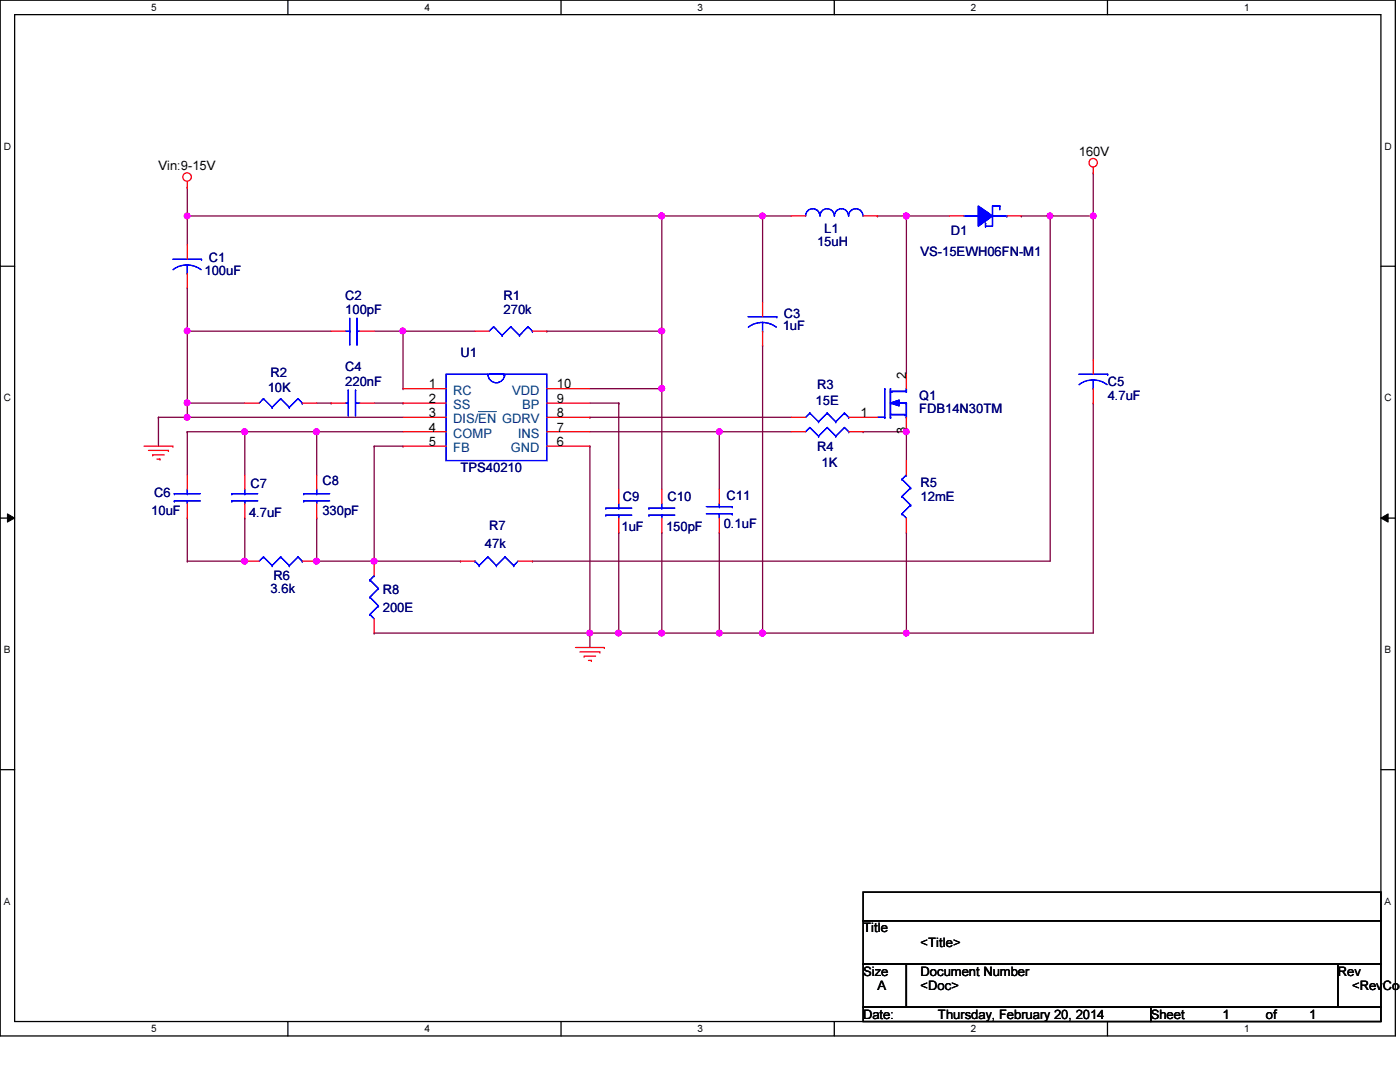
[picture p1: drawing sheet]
<svg xmlns="http://www.w3.org/2000/svg" width="279mm" height="216mm" viewBox="0 0 279 216" stroke-linecap="round" stroke-linejoin="round" font-family="sans-serif">
<path d="M0 0h278.5v206.7h-278.5zM2.9 2.9h272.7v200.9h-272.7z" fill="none" stroke="#000" stroke-width=".25"/>
<g fill="#fff">
<path d="M30.2 .3h1.1v2.3h-1.1z"/>
<path d="M30.2 204.1h1.1v2.3h-1.1z"/>
</g>
<path d="M57.4 0v2.9M57.4 203.8v2.9" fill="none" stroke="#000" stroke-width=".25"/>
<g fill="#fff">
<path d="M84.7 .3h1.1v2.3h-1.1z"/>
<path d="M84.7 204.1h1.1v2.3h-1.1z"/>
</g>
<path d="M112 0v2.9M112 203.8v2.9" fill="none" stroke="#000" stroke-width=".25"/>
<g fill="#fff">
<path d="M139.2 .3h1.1v2.3h-1.1z"/>
<path d="M139.2 204.1h1.1v2.3h-1.1z"/>
</g>
<path d="M166.5 0v2.9M166.5 203.8v2.9" fill="none" stroke="#000" stroke-width=".25"/>
<g fill="#fff">
<path d="M193.8 .3h1.1v2.3h-1.1z"/>
<path d="M193.8 204.1h1.1v2.3h-1.1z"/>
</g>
<path d="M221 0v2.9M221 203.8v2.9" fill="none" stroke="#000" stroke-width=".25"/>
<g fill="#fff">
<path d="M248.3 .3h1.1v2.3h-1.1z"/>
<path d="M248.3 204.1h1.1v2.3h-1.1z"/>
<path d="M.8 28h1.4v2.3h-1.4z"/>
<path d="M276.3 28h1.4v2.3h-1.4z"/>
<path d="M.8 78.2h1.4v2.3h-1.4z"/>
<path d="M276.3 78.2h1.4v2.3h-1.4z"/>
</g>
<path d="M0 53.1h2.9M275.6 53.1h2.9" fill="none" stroke="#000" stroke-width=".25"/>
<g fill="#fff">
<path d="M.8 128.5h1.3v2.2h-1.3z"/>
<path d="M276.3 128.5h1.3v2.2h-1.3z"/>
</g>
<path d="M0 103.4h2.9M275.6 103.4h2.9" fill="none" stroke="#000" stroke-width=".25"/>
<path d="M1.5 102.5l1.4 .9-1.4 .8zM275.6 103.4l1.4-.9v1.7z" fill="#000"/>
<path d="M1.5 102.5l1.4 .9-1.4 .8zM275.6 103.4l1.4-.9v1.7z" fill="none" stroke="#000" stroke-width=".2"/>
<g fill="#fff">
<path d="M.8 178.7h1.3v2.2h-1.3z"/>
<path d="M276.3 178.7h1.3v2.2h-1.3z"/>
</g>
<path d="M0 153.6h2.9M275.6 153.6h2.9" fill="none" stroke="#000" stroke-width=".25"/>
<path d="M117.7 77.6h14.4M132.1 77.6h.1M123.5 126.3h.1M123.5 126.3h8.6" fill="none" stroke="#800040" stroke-width=".25"/>
<circle cx="132.1" cy="77.5" r=".56" fill="#f0f"/>
<circle cx="132.1" cy="77.5" r=".56" fill="none" stroke="#f0f" stroke-width=".25"/>
<path d="M132.1 66.1h.1M132.1 66.1v11.5" fill="none" stroke="#800040" stroke-width=".25"/>
<circle cx="132.1" cy="66.1" r=".56" fill="#f0f"/>
<circle cx="132.1" cy="66.1" r=".56" fill="none" stroke="#f0f" stroke-width=".25"/>
<path d="M143.6 126.3h.1M143.6 126.3h8.6" fill="none" stroke="#800040" stroke-width=".25"/>
<circle cx="152.1" cy="126.3" r=".56" fill="#f0f"/>
<circle cx="152.1" cy="126.3" r=".56" fill="none" stroke="#f0f" stroke-width=".25"/>
<circle cx="143.5" cy="126.3" r=".56" fill="#f0f"/>
<circle cx="143.5" cy="126.3" r=".56" fill="none" stroke="#f0f" stroke-width=".25"/>
<path d="M132.1 126.3h11.5M143.6 126.3h.1" fill="none" stroke="#800040" stroke-width=".25"/>
<circle cx="132.1" cy="126.3" r=".56" fill="#f0f"/>
<circle cx="132.1" cy="126.3" r=".56" fill="none" stroke="#f0f" stroke-width=".25"/>
<path d="M63.2 112h11.5M74.7 112h.1" fill="none" stroke="#800040" stroke-width=".25"/>
<circle cx="63.2" cy="112" r=".56" fill="#f0f"/>
<circle cx="63.2" cy="112" r=".56" fill="none" stroke="#f0f" stroke-width=".25"/>
<path d="M48.9 86.1h.1M48.9 86.1h14.3M48.9 103.4h.1M48.9 103.4v8.6" fill="none" stroke="#800040" stroke-width=".25"/>
<circle cx="48.8" cy="86.1" r=".56" fill="#f0f"/>
<circle cx="48.8" cy="86.1" r=".56" fill="none" stroke="#f0f" stroke-width=".25"/>
<path d="M152.2 43.1h.1M152.2 43.1h5.7M37.4 83.3h.1M37.4 83.3h43" fill="none" stroke="#800040" stroke-width=".25"/>
<circle cx="37.3" cy="83.3" r=".56" fill="#f0f"/>
<circle cx="37.3" cy="83.3" r=".56" fill="none" stroke="#f0f" stroke-width=".25"/>
<path d="M152.2 68.9h.1M152.2 68.9v57.4" fill="none" stroke="#800040" stroke-width=".25"/>
<circle cx="152.1" cy="126.3" r=".56" fill="#f0f"/>
<circle cx="152.1" cy="126.3" r=".56" fill="none" stroke="#f0f" stroke-width=".25"/>
<path d="M172.3 86.1h.1M172.3 86.1h8.6" fill="none" stroke="#800040" stroke-width=".25"/>
<circle cx="180.8" cy="86.1" r=".56" fill="#f0f"/>
<circle cx="180.8" cy="86.1" r=".56" fill="none" stroke="#f0f" stroke-width=".25"/>
<path d="M180.9 43.1h.1M180.9 43.1h8.6M180.9 86.1h.1M180.9 86.1v5.8" fill="none" stroke="#800040" stroke-width=".25"/>
<circle cx="180.8" cy="43.1" r=".56" fill="#f0f"/>
<circle cx="180.8" cy="43.1" r=".56" fill="none" stroke="#f0f" stroke-width=".25"/>
<path d="M74.7 66.1h5.7M80.4 66.1h.1M143.6 86.1h.1M143.6 86.1h14.3M143.6 86.1v11.5M218.2 80.4h.1M218.2 80.4v45.9" fill="none" stroke="#800040" stroke-width=".25"/>
<circle cx="80.4" cy="66" r=".56" fill="#f0f"/>
<circle cx="80.4" cy="66" r=".56" fill="none" stroke="#f0f" stroke-width=".25"/>
<path d="M80.4 77.6h.1M80.4 66.1h.1M80.4 66.1v11.5M80.4 66.1h14.4M117.7 83.3h.1M117.7 83.3h40.2M117.7 80.4h5.8M123.5 80.4h.1M123.5 80.4v17.2M123.5 106.3h.1M123.5 106.3v20" fill="none" stroke="#800040" stroke-width=".25"/>
<circle cx="123.4" cy="126.3" r=".56" fill="#f0f"/>
<circle cx="123.4" cy="126.3" r=".56" fill="none" stroke="#f0f" stroke-width=".25"/>
<path d="M209.6 43.1h.1M209.6 43.1v68.9h-103.3M106.3 112h.1" fill="none" stroke="#800040" stroke-width=".25"/>
<circle cx="209.5" cy="43.1" r=".56" fill="#f0f"/>
<circle cx="209.5" cy="43.1" r=".56" fill="none" stroke="#f0f" stroke-width=".25"/>
<path d="M180.9 43.1h.1M180.9 43.1v31.6M132.1 77.6h.1M132.1 77.6v20M48.9 86.1h.1M48.9 86.1v8.7M63.2 86.1h.1M63.2 86.1h17.2" fill="none" stroke="#800040" stroke-width=".25"/>
<circle cx="63.2" cy="86.1" r=".56" fill="#f0f"/>
<circle cx="63.2" cy="86.1" r=".56" fill="none" stroke="#f0f" stroke-width=".25"/>
<g fill="none" stroke="#800040" stroke-width=".25">
<path d="M63.2 86.1h.1M63.2 86.1v8.7M74.7 89h.1M74.7 89h5.7M74.7 89v23h17.2M80.4 89h.1M63.2 103.4h.1M63.2 103.4v8.6M91.9 112h.1M132.1 106.3h.1M132.1 106.3v20M74.7 126.3h.1"/>
<path d="M74.7 126.3h48.8M117.7 126.3h.1"/>
</g>
<circle cx="74.7" cy="112" r=".56" fill="#f0f"/>
<circle cx="74.7" cy="112" r=".56" fill="none" stroke="#f0f" stroke-width=".25"/>
<path d="M117.7 89h.1M117.7 89v37.3M180.9 106.3h.1M180.9 106.3v20" fill="none" stroke="#800040" stroke-width=".25"/>
<circle cx="117.7" cy="126.3" r=".56" fill="#f0f"/>
<circle cx="117.7" cy="126.3" r=".56" fill="none" stroke="#f0f" stroke-width=".25"/>
<path d="M175.1 43.1h.1M175.1 43.1h5.8" fill="none" stroke="#800040" stroke-width=".25"/>
<circle cx="180.8" cy="43.1" r=".56" fill="#f0f"/>
<circle cx="180.8" cy="43.1" r=".56" fill="none" stroke="#f0f" stroke-width=".25"/>
<g fill="none" stroke="#800040" stroke-width=".25">
<path d="M37.4 57.4h.1M37.4 43.1h.1M37.4 43.1v5.8M37.4 57.4v8.7M37.4 43.1h94.7M37.4 66.1h.1M37.4 66.1h28.7M74.7 80.4h5.7M80.4 80.4h.1M143.6 106.3h.1M143.6 106.3v20M117.7 126.3h.1"/>
<path d="M117.7 126.3v2.9"/>
</g>
<circle cx="132.1" cy="43.1" r=".56" fill="#f0f"/>
<circle cx="132.1" cy="43.1" r=".56" fill="none" stroke="#f0f" stroke-width=".25"/>
<circle cx="37.3" cy="43.1" r=".56" fill="#f0f"/>
<circle cx="37.3" cy="43.1" r=".56" fill="none" stroke="#f0f" stroke-width=".25"/>
<path d="M63.2 80.4h2.9M66.1 80.4h.1M152.2 126.3h.1M152.2 126.3h66M180.9 126.3h.1" fill="none" stroke="#800040" stroke-width=".25"/>
<circle cx="180.8" cy="126.3" r=".56" fill="#f0f"/>
<circle cx="180.8" cy="126.3" r=".56" fill="none" stroke="#f0f" stroke-width=".25"/>
<circle cx="152.1" cy="126.3" r=".56" fill="#f0f"/>
<circle cx="152.1" cy="126.3" r=".56" fill="none" stroke="#f0f" stroke-width=".25"/>
<path d="M132.1 43.1h.1M132.1 43.1v23h-23M37.4 66.1h.1M37.4 66.1v14.3M109.1 66.1h.1" fill="none" stroke="#800040" stroke-width=".25"/>
<circle cx="37.3" cy="66" r=".56" fill="#f0f"/>
<circle cx="37.3" cy="66" r=".56" fill="none" stroke="#f0f" stroke-width=".25"/>
<path d="M37.4 80.4h.1M37.4 80.4h11.5" fill="none" stroke="#800040" stroke-width=".25"/>
<circle cx="37.3" cy="80.4" r=".56" fill="#f0f"/>
<circle cx="37.3" cy="80.4" r=".56" fill="none" stroke="#f0f" stroke-width=".25"/>
<path d="M117.7 86.1h25.9M143.6 86.1h.1" fill="none" stroke="#800040" stroke-width=".25"/>
<circle cx="143.5" cy="86.1" r=".56" fill="#f0f"/>
<circle cx="143.5" cy="86.1" r=".56" fill="none" stroke="#f0f" stroke-width=".25"/>
<g fill="none" stroke="#800040" stroke-width=".25">
<path d="M209.6 43.1h.1M209.6 43.1h8.6M31.6 83.3h.1M31.6 83.3v5.7M37.4 80.4h.1M37.4 86.1h.1M37.4 80.4v2.9h-5.8M37.4 86.1v8.7M37.4 86.1h11.5M37.4 103.4h.1M37.4 112h.1M37.4 103.4v8.6"/>
<path d="M37.4 112h11.5"/>
</g>
<circle cx="48.8" cy="112" r=".56" fill="#f0f"/>
<circle cx="48.8" cy="112" r=".56" fill="none" stroke="#f0f" stroke-width=".25"/>
<path d="M132.1 43.1h.1M132.1 43.1h20.1M152.2 43.1h.1M152.2 43.1v17.2" fill="none" stroke="#800040" stroke-width=".25"/>
<circle cx="152.1" cy="43.1" r=".56" fill="#f0f"/>
<circle cx="152.1" cy="43.1" r=".56" fill="none" stroke="#f0f" stroke-width=".25"/>
<circle cx="132.1" cy="43.1" r=".56" fill="#f0f"/>
<circle cx="132.1" cy="43.1" r=".56" fill="none" stroke="#f0f" stroke-width=".25"/>
<path d="M218.2 34.5h.1M218.2 34.5v37.3M203.8 43.1h.1M203.8 43.1h5.8M218.2 43.1h.1" fill="none" stroke="#800040" stroke-width=".25"/>
<circle cx="218.2" cy="43.1" r=".56" fill="#f0f"/>
<circle cx="218.2" cy="43.1" r=".56" fill="none" stroke="#f0f" stroke-width=".25"/>
<path d="M37.4 37.4h.1M37.4 37.4v5.7" fill="none" stroke="#800040" stroke-width=".25"/>
<g fill="none" stroke="#f00" stroke-width=".25">
<path d="M37.4 37.4h.1M37.4 36.2v1.2M218.2 34.5h.1M218.2 33.4v1.1M37.4 48.9v2.8M37.4 54.6v2.8M157.9 43.1h2.9M172.3 43.1h2.8M66.1 66.1h2.8M71.8 66.1h2.9M80.4 77.6h8.6M109.1 77.6h8.6"/>
<path d="M218.2 71.8v2.9M218.2 77.6v2.8M28.7 89h5.8M29.6 89.9h4M30.5 90.8h.1M30.5 90.8h2.3M31.3 91.6h.6M31.9 91.6h.1M33.6 89.9h.1M34.5 89h.1M37.4 94.8v2.8M48.9 80.4h2.8"/>
<path d="M48.9 94.8v2.8M60.3 80.4h2.9M63.2 94.8v2.8M80.4 89h8.6M80.4 80.4h8.6M80.4 83.3h8.6M80.4 86.1h8.6M109.1 89h8.6M109.1 80.4h8.6M109.1 83.3h8.6M109.1 86.1h8.6M123.5 97.6v2.9"/>
<path d="M132.1 97.6v2.9M157.9 83.3h2.9M169.4 83.3h2.9M180.9 91.9v2.9M37.4 100.5v2.9M48.9 100.5v2.9M48.9 112h2.8M60.3 112h2.9M63.2 100.5v2.9M74.7 112v2.9M91.9 112h2.9M103.4 112h2.9"/>
<path d="M123.5 103.4v2.9M132.1 103.4v2.9M180.9 103.4v2.9M74.7 123.5v2.8M114.9 129.2h5.7M115.7 130.1h4M116.6 130.9h.1M116.6 130.9h2.3M117.4 131.8h.6M118 131.8h.1M119.7 130.1h.1M120.6 129.2h.1"/>
<circle cx="37.3" cy="35.3" r=".84"/>
<circle cx="218.2" cy="32.5" r=".84"/>
</g>
<path d="M172.3 178h103.3v5.7h-103.3zM172.3 183.7h103.3v8.7h-103.3zM172.3 192.4h8.6v8.6h-8.6zM180.9 192.4h86.1v8.6h-86.1zM267 192.4h8.6v8.6h-8.6zM172.3 201h57.4v2.8h-57.4zM229.7 201h45.9v2.8h-45.9z" fill="none" stroke="#000" stroke-width=".25"/>
<g fill="none" stroke="#00f" stroke-width=".25">
<path d="M34.5 51.7h5.7M37.4 54.6h.1M37.4 52.9l1.4 .2 1.3 .7M37.4 52.9l-1.5 .2-1.4 .7M37.4 52.9v1.7M40.2 51.7h.1M160.8 43.1a1.42 1.42 0 0 1 1.4-1.4 1.42 1.42 0 0 1 1.4 1.4M163.7 43.1a1.42 1.42 0 0 1 1.4-1.4 1.42 1.42 0 0 1 1.4 1.4M166.5 43.1a1.4 1.4 0 0 1 1.4-1.4 1.4 1.4 0 0 1 1.4 1.4M169.4 43.1a1.42 1.42 0 0 1 1.4-1.4 1.42 1.42 0 0 1 1.4 1.4M52.6 79.5h.1M52.6 79.5l-.9 .9"/>
<path d="M52.6 79.5l1.7 1.8M56 79.5h.1M56 79.5l-1.7 1.8M56 79.5l1.7 1.8M59.5 79.5h.1M59.5 79.5l-1.8 1.8M59.5 79.5l.8 .9M68.9 66.1h.9M69.8 68.7h.1M69.8 66.1h.1M69.8 63.5v5.2M71.2 66.1h.1"/>
<path d="M71.2 68.7h.1M71.2 66.1h.6M71.2 63.5v5.2M89 74.7h20.1v17.2h-20.1zM97.4 74.7a1.69 1.69 0 0 0 1.7 1.7 1.69 1.69 0 0 0 1.7-1.7M97.6 74.7h2.9M100.5 74.7h.1M176.6 77.6h.1M176.6 77.6v5.7M177.7 78.1h.1M177.7 77.6v5.7M177.7 78.1h3.2"/>
<path d="M178 78.1h.1M180.9 78.1h.1M180.9 77.6v.5M215.3 74.7h5.8M218.2 77.6h.1M218.2 75.8l1.4 .3 1.3 .7M218.2 75.8l-1.5 .2-1.4 .8M218.2 75.8v1.8M221.1 74.7h.1M34.8 98.5h.1M34.8 99.9h.1M34.8 98.5h5.2"/>
<path d="M34.8 99.9h5.2M37.4 99.9h.1M37.4 98.5h.1M37.4 97.6v.9M37.4 99.9v.6M46.3 98.5h.1M46.3 99.9h.1M46.3 98.5h5.1M46.3 99.9h5.1M48.9 99.9h.1M48.9 98.5h.1M48.9 97.6v.9"/>
<path d="M48.9 99.9v.6M54.3 81.3h.1M57.7 81.3h.1M60.3 80.4h.1M60.6 98.5h.1M60.6 99.9h.1M60.6 98.5h5.2M60.6 99.9h5.2M63.2 99.9h.1M63.2 98.5h.1M63.2 97.6v.9M63.2 99.9v.6"/>
<path d="M161.6 82.4h.1M161.6 82.4l-.8 .9M161.6 82.4l1.8 1.8M163.4 84.2h.1M165.1 82.4h.1M165.1 82.4l-1.7 1.8M165.1 82.4l1.7 1.8M166.8 84.2h.1M168.5 82.4h.1M168.5 82.4l-1.7 1.8M168.5 82.4l.9 .9M169.4 83.3h.1"/>
<path d="M175.1 83.3h1.5M176.6 83.3h.1M177.7 83.3h.1M177.7 82.7h3.2M179.2 80.4h1.7M180 99.1h.1M180 95.6h.1M180 99.1l1.7 1.7M180 95.6l1.7 1.8M180.6 82.7h.1M180.9 94.8h.1M180.9 80.4h.1"/>
<path d="M180.9 83.3h.1M180.9 82.7h.1M180.9 94.8l-.9 .8M180.9 80.4v2.9M181.7 97.4h.1M181.7 97.4l-1.7 1.7M52.6 111.1h.1M52.6 111.1l-.9 .9M52.6 111.1l1.7 1.8M54.3 112.9h.1M56 111.1h.1M56 111.1l-1.7 1.8"/>
<path d="M56 111.1l1.7 1.8M57.7 112.9h.1M59.5 111.1h.1M59.5 111.1l-1.8 1.8M59.5 111.1l.8 .9M60.3 112h.1M73.8 119.2h.1M73.8 115.7h.1M73.8 119.2l1.7 1.7M73.8 115.7l1.7 1.7M74.7 114.9h.1M74.7 114.9l-.9 .8"/>
<path d="M75.5 117.4h.1M75.5 117.4l-1.7 1.8M94.8 112h.1M94.8 112l.8 .9M95.6 112.9h.1M97.4 111.1h.1M97.4 111.1l1.7 1.8M97.4 111.1l-1.8 1.8M99.1 112.9h.1M100.8 111.1h.1M100.8 111.1l1.7 1.8M100.8 111.1l-1.7 1.8"/>
<path d="M102.5 112.9h.1M103.4 112l-.9 .9M120.9 101.4h.1M120.9 102.8h.1M120.9 101.4h5.2M120.9 102.8h5.2M123.5 102.8h.1M123.5 101.4h.1M123.5 100.5v.9M123.5 102.8v.6M129.5 101.4h.1M129.5 102.8h.1"/>
<path d="M129.5 101.4h5.2M129.5 102.8h5.2M132.1 102.8h.1M132.1 101.4h.1M132.1 100.5v.9M132.1 102.8v.6M180 102.5h.1M180 102.5l.9 .9M181.7 100.8h.1M181.7 100.8l-1.7 1.7M73.8 122.6h.1M73.8 122.6l.9 .9"/>
<path d="M75.5 120.9h.1M75.5 120.9l-1.7 1.7"/>
</g>
<path d="M95.5 82.1h3.6" fill="none" stroke="#004080" stroke-width=".2"/>
<path d="M177.7 80.4l1.8-.6v1.2z" fill="#00f"/>
<g fill="none" stroke="#00f" stroke-width=".25">
<path d="M176.6 77.6h.1M176.6 77.6v5.7M177.7 78.1h.1M177.7 77.6v5.7M177.7 78.1h3.2M178 78.1h.1M180.9 78.1h.1M180.9 77.6v.5M175.1 83.3h1.5M176.6 83.3h.1M177.7 80.4l1.8-.6v1.2zM177.7 83.3h.1"/>
<path d="M177.7 82.7h3.2M179.2 80.4h1.7M180.6 82.7h.1M180.9 80.4h.1M180.9 83.3h.1M180.9 82.7h.1M180.9 80.4v2.9"/>
</g>
<path d="M177.7 80.4l1.8-.6v1.2z" fill="#00f"/>
<g fill="none" stroke="#00f" stroke-width=".25">
<path d="M192.4 43.1h2.8M195.2 43.1h.1M196.7 45.1h.1M198.1 41.1h.1M198.1 41.1v4h-1.4M198.1 43.1h2.9M198.1 41.1h1.4M199.5 41.1h.1M201 43.1h.1M98.5 65.2h.1M98.5 65.2l-.9 .9M98.5 65.2l1.7 1.7"/>
<path d="M100.2 66.9h.1M101.9 65.2h.1M101.9 65.2l-1.7 1.7M101.9 65.2l1.8 1.7M103.7 66.9h.1M105.4 65.2h.1M105.4 65.2l-1.7 1.7M105.4 65.2l.9 .9M106.3 66.1h.1M149.3 63.2h5.7M152.2 66.1h.1M152.2 64.3l1.4 .3 1.3 .7"/>
<path d="M152.2 64.3l-1.5 .3-1.3 .7M152.2 64.3v1.8M155 63.2h.1M177.7 80.4l1.8-.6v1.2z"/>
</g>
<path d="M94.8 66.1h2.8M106.3 66.1h2.8M152.2 60.3v2.9M152.2 66.1v2.8M180.9 74.7v2.9M172.3 83.3h2.8M180.9 83.3v2.8" fill="none" stroke="#f00" stroke-width=".25"/>
<path d="M195.2 41.1l2.9 2-2.9 2z" fill-rule="evenodd" fill="#00f"/>
<g fill="none" stroke="#00f" stroke-width=".25">
<path d="M192.4 43.1h2.8M195.2 41.1l2.9 2-2.9 2zM195.2 43.1h.1M196.7 44.5h.1M196.7 45.1h.1M196.7 44.5v.6M198.1 41.1h.1M198.1 41.1v4h-1.4M198.1 43.1h2.9M198.1 41.1h1.4M199.5 41.7h.1M199.5 41.1h.1"/>
<path d="M199.5 41.1v.6M201 43.1h.1"/>
</g>
<path d="M195.2 41.1l2.9 2-2.9 2z" fill-rule="evenodd" fill="#00f"/>
<g fill="none" stroke="#00f" stroke-width=".25">
<path d="M195.2 41.1l2.9 2-2.9 2zM196.7 44.5h.1M196.7 44.5v.6M199.5 41.7h.1M199.5 41.1v.6M69.5 77.9h.1M69.5 77.9v5.1M71 77.9h.1M71 77.9v5.1M68.9 80.4h.6M69.5 80.4h.1M71 80.4h.1"/>
<path d="M71 80.4h.8M161.6 85.3h.1M161.6 85.3l-.8 .8M161.6 85.3l1.8 1.7M163.4 87h.1M165.1 85.3h.1M165.1 85.3l-1.7 1.7M165.1 85.3l1.7 1.7M166.8 87h.1M168.5 85.3h.1M168.5 85.3l-1.7 1.7M168.5 85.3l.9 .8"/>
<path d="M169.4 86.1h.1M141 102.5h5.1M141 101.1h5.1M143.6 101.1h.1M143.6 102.5h.1M143.6 100.5v.6M143.6 102.5v.9M146.1 102.5h.1M146.1 101.1h.1"/>
</g>
<path d="M189.5 43.1h2.9M201 43.1h2.8M66.1 80.4h2.8M71.8 80.4h2.9M143.6 97.6v2.9M157.9 86.1h2.9M169.4 86.1h2.9M143.6 103.4v2.9" fill="none" stroke="#f00" stroke-width=".25"/>
<circle cx="132.1" cy="77.5" r=".56" fill="#f0f"/>
<circle cx="132.1" cy="77.5" r=".56" fill="none" stroke="#f0f" stroke-width=".25"/>
<circle cx="132.1" cy="66.1" r=".56" fill="#f0f"/>
<circle cx="132.1" cy="66.1" r=".56" fill="none" stroke="#f0f" stroke-width=".25"/>
<circle cx="152.1" cy="126.3" r=".56" fill="#f0f"/>
<circle cx="152.1" cy="126.3" r=".56" fill="none" stroke="#f0f" stroke-width=".25"/>
<circle cx="143.5" cy="126.3" r=".56" fill="#f0f"/>
<circle cx="143.5" cy="126.3" r=".56" fill="none" stroke="#f0f" stroke-width=".25"/>
<circle cx="132.1" cy="126.3" r=".56" fill="#f0f"/>
<circle cx="132.1" cy="126.3" r=".56" fill="none" stroke="#f0f" stroke-width=".25"/>
<circle cx="63.2" cy="112" r=".56" fill="#f0f"/>
<circle cx="63.2" cy="112" r=".56" fill="none" stroke="#f0f" stroke-width=".25"/>
<circle cx="48.8" cy="86.1" r=".56" fill="#f0f"/>
<circle cx="48.8" cy="86.1" r=".56" fill="none" stroke="#f0f" stroke-width=".25"/>
<circle cx="37.3" cy="83.3" r=".56" fill="#f0f"/>
<circle cx="37.3" cy="83.3" r=".56" fill="none" stroke="#f0f" stroke-width=".25"/>
<circle cx="152.1" cy="126.3" r=".56" fill="#f0f"/>
<circle cx="152.1" cy="126.3" r=".56" fill="none" stroke="#f0f" stroke-width=".25"/>
<circle cx="180.8" cy="86.1" r=".56" fill="#f0f"/>
<circle cx="180.8" cy="86.1" r=".56" fill="none" stroke="#f0f" stroke-width=".25"/>
<circle cx="180.8" cy="43.1" r=".56" fill="#f0f"/>
<circle cx="180.8" cy="43.1" r=".56" fill="none" stroke="#f0f" stroke-width=".25"/>
<circle cx="80.4" cy="66" r=".56" fill="#f0f"/>
<circle cx="80.4" cy="66" r=".56" fill="none" stroke="#f0f" stroke-width=".25"/>
<circle cx="123.4" cy="126.3" r=".56" fill="#f0f"/>
<circle cx="123.4" cy="126.3" r=".56" fill="none" stroke="#f0f" stroke-width=".25"/>
<circle cx="209.5" cy="43.1" r=".56" fill="#f0f"/>
<circle cx="209.5" cy="43.1" r=".56" fill="none" stroke="#f0f" stroke-width=".25"/>
<circle cx="63.2" cy="86.1" r=".56" fill="#f0f"/>
<circle cx="63.2" cy="86.1" r=".56" fill="none" stroke="#f0f" stroke-width=".25"/>
<circle cx="74.7" cy="112" r=".56" fill="#f0f"/>
<circle cx="74.7" cy="112" r=".56" fill="none" stroke="#f0f" stroke-width=".25"/>
<circle cx="117.7" cy="126.3" r=".56" fill="#f0f"/>
<circle cx="117.7" cy="126.3" r=".56" fill="none" stroke="#f0f" stroke-width=".25"/>
<circle cx="180.8" cy="43.1" r=".56" fill="#f0f"/>
<circle cx="180.8" cy="43.1" r=".56" fill="none" stroke="#f0f" stroke-width=".25"/>
<circle cx="132.1" cy="43.1" r=".56" fill="#f0f"/>
<circle cx="132.1" cy="43.1" r=".56" fill="none" stroke="#f0f" stroke-width=".25"/>
<circle cx="37.3" cy="43.1" r=".56" fill="#f0f"/>
<circle cx="37.3" cy="43.1" r=".56" fill="none" stroke="#f0f" stroke-width=".25"/>
<circle cx="180.8" cy="126.3" r=".56" fill="#f0f"/>
<circle cx="180.8" cy="126.3" r=".56" fill="none" stroke="#f0f" stroke-width=".25"/>
<circle cx="152.1" cy="126.3" r=".56" fill="#f0f"/>
<circle cx="152.1" cy="126.3" r=".56" fill="none" stroke="#f0f" stroke-width=".25"/>
<circle cx="37.3" cy="66" r=".56" fill="#f0f"/>
<circle cx="37.3" cy="66" r=".56" fill="none" stroke="#f0f" stroke-width=".25"/>
<circle cx="37.3" cy="80.4" r=".56" fill="#f0f"/>
<circle cx="37.3" cy="80.4" r=".56" fill="none" stroke="#f0f" stroke-width=".25"/>
<circle cx="143.5" cy="86.1" r=".56" fill="#f0f"/>
<circle cx="143.5" cy="86.1" r=".56" fill="none" stroke="#f0f" stroke-width=".25"/>
<circle cx="48.8" cy="112" r=".56" fill="#f0f"/>
<circle cx="48.8" cy="112" r=".56" fill="none" stroke="#f0f" stroke-width=".25"/>
<circle cx="152.1" cy="43.1" r=".56" fill="#f0f"/>
<circle cx="152.1" cy="43.1" r=".56" fill="none" stroke="#f0f" stroke-width=".25"/>
<circle cx="132.1" cy="43.1" r=".56" fill="#f0f"/>
<circle cx="132.1" cy="43.1" r=".56" fill="none" stroke="#f0f" stroke-width=".25"/>
<circle cx="218.2" cy="43.1" r=".56" fill="#f0f"/>
<circle cx="218.2" cy="43.1" r=".56" fill="none" stroke="#f0f" stroke-width=".25"/>
<g font-size="2.6">
<text x="31.6" y="34">Vin:9-15V</text>
<text x="215.3" y="31.1">160V</text>
<text x="85.6" y="77.5">1</text>
<text x="111.1" y="77.5">10</text>
<text x="180.8" y="75.6" transform="rotate(-90 180.8 75.6)">2</text>
<text x="85.6" y="80.4">2</text>
<text x="85.6" y="83.2">3</text>
<text x="111.1" y="83.2">8</text>
<text x="111.1" y="80.4">9</text>
<text x="171.7" y="83.2">1</text>
<text x="85.6" y="86.1">4</text>
<text x="85.6" y="89">5</text>
<text x="111.1" y="89">6</text>
<text x="111.1" y="86.1">7</text>
<text x="180.8" y="86.7" transform="rotate(-90 180.8 86.7)">3</text>
<text x="172.3" y="186.1">Title</text>
<text x="183.7" y="188.9">&lt;Title&gt;</text>
<text x="172.3" y="194.7">Size</text>
<text x="175.1" y="197.6">A</text>
<text x="183.7" y="194.7">Document Number</text>
<text x="183.7" y="197.6">&lt;Doc&gt;</text>
<text x="267" y="194.7">Rev</text>
<text x="269.8" y="197.6">&lt;RevCod</text>
<text x="172.3" y="203.3">Date:</text>
<text x="187.2" y="203.3">Thursday, February 20, 2014</text>
<text x="229.7" y="203.3">Sheet</text>
<text x="244" y="203.3">1</text>
<text x="252.6" y="203.3">of</text>
<text x="261.2" y="203.3">1</text>
</g>
<g font-size="2.6" fill="#000080">
<text x="164.5" y="46.6">L1</text>
<text x="189.8" y="46.9">D1</text>
<text x="41.7" y="52.3">C1</text>
<text x="163.1" y="49.1">15uH</text>
<text x="183.7" y="51.2">VS-15EWH06FN-M1</text>
<text x="40.8" y="54.9">100uF</text>
<text x="68.9" y="59.8">C2</text>
<text x="100.5" y="59.8">R1</text>
<text x="68.9" y="62.7">100pF</text>
<text x="100.5" y="62.7">270k</text>
<text x="156.2" y="65.8">1uF</text>
<text x="156.5" y="63.5">C3</text>
<text x="91.9" y="71.2">U1</text>
<text x="54" y="75.3">R2</text>
<text x="68.9" y="74.1">C4</text>
<text x="68.9" y="77">220nF</text>
<text x="163.1" y="77.6">R3</text>
<text x="221.1" y="77">C5</text>
<text x="53.4" y="78.1">10K</text>
<text x="162.8" y="80.7">15E</text>
<text x="183.5" y="79.9">Q1</text>
<text x="183.5" y="82.5">FDB14N30TM</text>
<text x="221.1" y="79.9">4.7uF</text>
<text x="163.1" y="89.9">R4</text>
<text x="91.9" y="94.2">TPS40210</text>
<text x="164" y="93.1">1K</text>
<text x="30.8" y="99.1">C6</text>
<text x="50" y="97.4">C7</text>
<text x="64.3" y="96.8">C8</text>
<text x="124.3" y="99.9">C9</text>
<text x="133.2" y="99.9">C10</text>
<text x="145" y="99.7">C11</text>
<text x="183.7" y="97.1">R5</text>
<text x="183.7" y="99.9">12mE</text>
<text x="30.2" y="102.8">10uF</text>
<text x="49.7" y="103.1">4.7uF</text>
<text x="64.3" y="102.8">330pF</text>
<text x="97.6" y="105.7">R7</text>
<text x="124" y="106">1uF</text>
<text x="132.9" y="106">150pF</text>
<text x="144.4" y="105.4">0.1uF</text>
<text x="96.8" y="109.4">47k</text>
<text x="54" y="118.3">3.6k</text>
<text x="54.6" y="115.7">R6</text>
<text x="76.4" y="118.6">R8</text>
<text x="76.4" y="122">200E</text>
</g>
<g font-size="2.6" fill="#004080">
<text x="90.5" y="78.7">RC</text>
<text x="90.5" y="81.6">SS</text>
<text x="102.2" y="78.7">VDD</text>
<text x="104.2" y="81.6">BP</text>
<text x="90.5" y="84.5">DIS/EN GDRV</text>
<text x="90.5" y="87.3">COMP</text>
<text x="103.4" y="87.3">INS</text>
<text x="90.5" y="90.2">FB</text>
<text x="102" y="90.2">GND</text>
</g>
<g font-size="2">
<text x="30.2" y="2.2">5</text>
<text x="84.7" y="2.2">4</text>
<text x="139.2" y="2.2">3</text>
<text x="193.8" y="2.2">2</text>
<text x="248.3" y="2.2">1</text>
<text x=".8" y="29.8">D</text>
<text x="276.3" y="29.8">D</text>
<text x=".8" y="80.1">C</text>
<text x="276.3" y="80.1">C</text>
<text x=".8" y="130.3">B</text>
<text x="276.3" y="130.3">B</text>
<text x=".8" y="180.5">A</text>
<text x="276.3" y="180.5">A</text>
<text x="30.2" y="206">5</text>
<text x="84.7" y="206">4</text>
<text x="139.2" y="206">3</text>
<text x="193.8" y="206">2</text>
<text x="248.3" y="206">1</text>
</g>
</svg>
